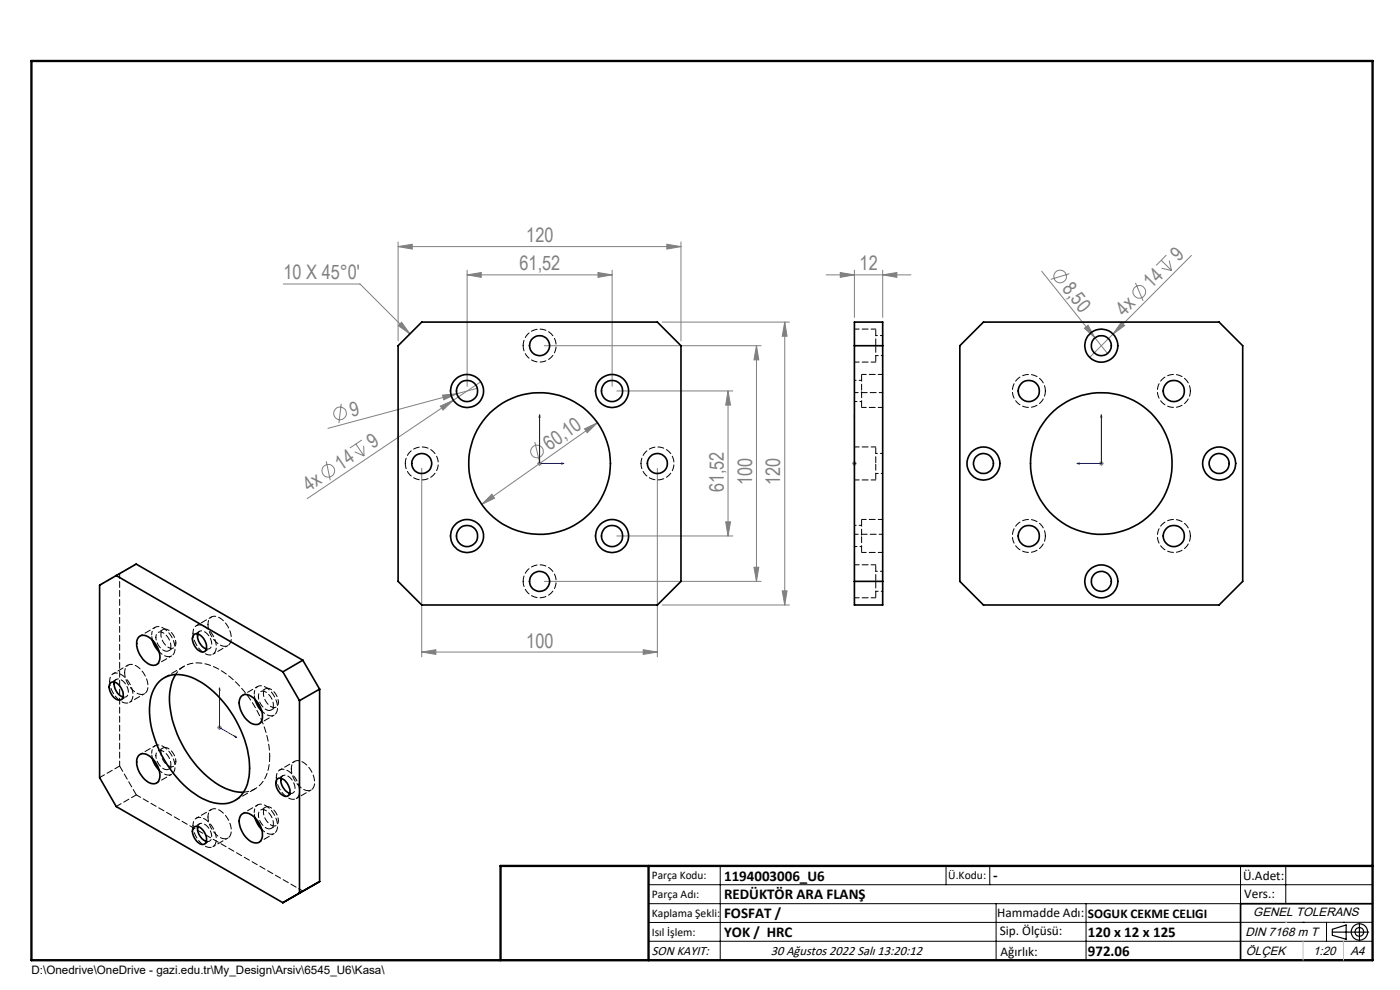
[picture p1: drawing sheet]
<svg xmlns="http://www.w3.org/2000/svg" width="297mm" height="210mm" viewBox="0 0 297 210" stroke-linecap="round" stroke-linejoin="round" font-family="sans-serif">
<g fill="none" stroke="#808080" stroke-width=".21">
<path d="M84.5 52.3l3-.5v1zM84.5 51.3v21M84.5 52.3h60M99.1 58.3l3-.5v1zM99.1 58.3h30.8M99.1 57.3v24.6M126.9 57.8l3 .5-3 .5zM129.9 57.3v24.6M141.5 51.8l3 .5-3 .5zM144.5 51.3v21M175.3 58.3h18M178.3 57.8l3 .5-3 .5z"/>
<path d="M181.3 57.3v10M187.3 58.3l3-.5v1zM187.3 57.3v10M221 57.5l13.9 17.5M226.9 58.1l-4 1.2M240.9 60l1.6 3.8M246.3 55.2l2.2 2.2M246.4 56.9l2.1 .5M247.4 54.1l-2.1 2.2M248 55.3l.5 2.1M252.8 54.2l-21.6 21.6M60.1 60.2h16.3l10.6 10.6"/>
<path d="M84.5 69.1l.7-.7 1.8 2.4zM115.5 73.3h46M140.5 68.3h27M160.5 73.3v50M160.5 73.3l.5 3h-1.1zM166.5 68.3l.5 3h-1.1zM166.5 68.3v60M230 69.6l.8-.6 1.5 2.7zM237.9 68.4l.7 .7-2.5 1.8zM69.2 97.9l.9 4M72.4 85.6l-.5 4.1M75.2 95.8l2 .9"/>
<path d="M75.5 94.2l1.7 2.5M76.8 93.3l-2.6 1.7M77.2 94.6v2.1M89.5 99.3v40M93.4 86.1l2.8-1.2-2.2 2.1zM93.9 83.8l3-.3-2.7 1.3zM101.2 82.4l-31.6 8.5M102 81l-36.8 24.8M113.5 93.8l.9 4M113.9 98.3h1.1M114.1 98l.7 .7M114.5 97.8v1"/>
<path d="M114.8 98l-.7 .7M124 91l2.8-1.3-2.2 2.1zM126.8 89.7l-24.6 17.3M130.8 82.9h24.7M139.5 99.3v40M154.4 82.9l.6 3h-1zM154.4 82.9v30.8M180.8 98.3h1M180.9 98l.7 .7M181.3 97.8v1M181.6 98l-.7 .7M233.1 98.3h1"/>
<path d="M233.3 98l.7 .7M233.6 97.8v1M234 98l-.7 .7M104.4 104.8l.5 .9-2.7 1.3zM130.8 113.7h24.7M154 110.7h1l-.6 3zM89.5 138.3l3-.5v1zM89.5 138.3h50M115.5 123.3h46M136.5 137.8l3 .5-3 .5zM140.5 128.3h27M159.9 120.3h1.1l-.5 3z"/>
<path d="M165.9 125.3h1.1l-.5 3zM46.1 154.3h1M46.2 154l.7 .7M46.6 153.8v1M46.9 154l-.7 .7"/>
<circle cx="224.9" cy="58.6" r="1.34"/>
<circle cx="241.7" cy="61.9" r="1.35"/>
<circle cx="69.6" cy="99.9" r="1.35"/>
<circle cx="72.1" cy="87.7" r="1.35"/>
<circle cx="113.9" cy="95.8" r="1.34"/>
</g>
<g fill="none" stroke="#000" stroke-width=".25">
<path d="M282.6 197.7h7.8M282.6 197.1l3-.9v3l-3-.8zM288.4 195.8v3.8M106.2 203.7h185"/>
<circle cx="288.4" cy="197.7" r="1.74"/>
<circle cx="288.4" cy="197.7" r=".93"/>
</g>
<g fill="none" stroke="#00f" stroke-width=".21">
<path d="M114.5 88v10.3h5.1M114.5 88l.1 .5h-.3zM119.1 98.2l.5 .1-.5 .2zM181.3 98.2v.3zM181.3 88v.5v-.5M181.3 98.3h.1M181.3 88v10.3M228.5 98.3l.5-.1v.3zM233.6 88v10.3h-5.1M233.6 88l.2 .5h-.3zM46.6 145.9l.1 .5-.2-.1zM46.6 145.9v8.4l3.6 2.1"/>
<path d="M49.9 156.1l.3 .3-.3-.1z"/>
</g>
<g fill="none" stroke="#000" stroke-width=".21">
<path d="M137.6 187.7h153.6M137.6 191.7h153.6M137.6 199.7h153.6M152.8 183.7v20M200.7 183.7v4M210 183.7v4M211.3 191.7v12M230.4 191.7v12M263.2 183.7v20M272.8 183.7v8M276.4 195.6h.1M281.4 195.6v4.1"/>
<path d="M285 195.6h.1M291.2 195.6l-153.6 .1"/>
</g>
<path d="M291.2 191.7h-28v12" fill="none" stroke="#000" stroke-width=".35"/>
<path d="M6.7 12.9h284.5v190.8h-284.5zM137.6 183.7v20M291.2 183.7h-185v20" fill="none" stroke="#000" stroke-width=".5"/>
<path d="M276.4 199.7v4M285 199.7v4" fill="none" stroke="#c0c0c0" stroke-width=".21"/>
<path d="M272.8 195.6h.1" fill="none" stroke="#c0c0c0" stroke-width=".25"/>
<g fill="#00f">
<path d="M119.1 98.2l.5 .1-.5 .2zM114.5 88l.1 .5h-.3z"/>
<path d="M49.9 156.1l.3 .3-.3-.1zM46.6 145.9l.1 .5-.2-.1zM181.3 98.2v.3zM181.3 88v.5zM228.5 98.3l.5 .2v-.3zM233.6 88l-.1 .5h.3z"/>
</g>
<g fill="#808080">
<path d="M230 69.6l.8-.6 1.5 2.7z"/>
<path d="M93.9 83.8l3-.3-2.7 1.3z"/>
<path d="M93.4 86.1l2.8-1.2-2.2 2.1z"/>
<path d="M237.9 68.4l.7 .7-2.5 1.8z"/>
<path d="M84.5 69.1l.7-.7 1.8 2.4zM178.3 57.8l3 .5-3 .5zM187.3 58.3l3-.5v1z"/>
<path d="M84.5 52.3l3-.5v1zM141.5 51.8l3 .5-3 .5z"/>
<path d="M99.1 58.3l3-.5v1zM126.9 57.8l3 .5-3 .5z"/>
<path d="M136.5 137.8l3 .5-3 .5zM89.5 138.3l3-.5v1z"/>
<path d="M102.2 107l2.7-1.3-.5-.9zM124 91l.6 .8 2.2-2.1z"/>
<path d="M166.5 68.3l.5 3h-1.1zM165.9 125.3h1.1l-.5 3z"/>
<path d="M154.4 82.9l.6 3h-1zM154 110.7h1l-.6 3z"/>
<path d="M160.5 73.3l.5 3h-1.1zM159.9 120.3h1.1l-.5 3z"/>
</g>
<g fill="none" stroke="#000" stroke-width=".35">
<path d="M89.5 68.3h50l5 5v50l-5 5h-50l-5-5v-50zM181.3 68.3h6v60h-6zM181.3 73.3h6M208.6 68.3h50l5 5v50l-5 5h-50l-5-5v-50zM24.7 122.1l-3.6 2v40.9l3.6 6.1 35.3 20.4M24.7 122.1l35.3 20.4M24.7 122.1l4.2-2.4 35.3 20.3M29.5 135.1a2 2 0 0 1 2.7 .6 4.7 4.7 0 0 1 1.5 4.8 1.65 1.65 0 0 1-2.6 0 4.7 4.7 0 0 1-1.9-5.1zM32.3 135.8l.6 1.3 .9 1.2M41.1 134.7a1.53 1.53 0 0 1 2.2 .8 2.17 2.17 0 0 1 .2 2.7 1.78 1.78 0 0 1-2.2-1.2l-.5-1.5zM41.9 134.5a3.2 3.2 0 0 0 1.9 3.2M181.3 123.3h6"/>
<path d="M23.4 144.9a1.53 1.53 0 0 1 2.2 .9 2.11 2.11 0 0 1 .2 2.6 1.69 1.69 0 0 1-2.2-1.2l-.5-1.5zM24.3 144.7a3 3 0 0 0 1.8 3.2M33.8 144.5a6.1 6.1 0 0 1 6.7-.9 21.1 21.1 0 0 1 10.6 11.3 17 17 0 0 1 1.4 11.4 5.6 5.6 0 0 1-7.2 4 17.7 17.7 0 0 1-9.8-8.1 20.5 20.5 0 0 1-3.6-13.8l.7-2.2zM37.3 143.1a11.4 11.4 0 0 0-1 8.6 23.3 23.3 0 0 0 10.9 15.2l2.4 .9 2 .3M51.2 147.7a2 2 0 0 1 2.8 .5 4.7 4.7 0 0 1 1.4 4.9 1.66 1.66 0 0 1-2.6 0 5.2 5.2 0 0 1-1.9-4.8zM54.1 148.3l.5 1.4 .9 1.1M60 142.5l3.5 6.1M63.5 148.6v40.8M64.2 140l-4.2 2.5M64.2 140l3.6 6.2M67.8 146.2l-4.3 2.4M67.8 146.2v40.8"/>
<path d="M29.5 160.2a2 2 0 0 1 2.7 .6 4.7 4.7 0 0 1 1.5 4.9 1.65 1.65 0 0 1-2.6 0 4.7 4.7 0 0 1-1.9-5.2zM32.3 160.9l.6 1.3 .9 1.2M41.1 175.5a1.53 1.53 0 0 1 2.2 .8 2.16 2.16 0 0 1 .2 2.7 1.69 1.69 0 0 1-2.2-1.1l-.5-1.6zM41.9 175.3a3 3 0 0 0 1.9 3.2M51.2 172.8a2 2 0 0 1 2.8 .5 4.7 4.7 0 0 1 1.4 4.9 1.66 1.66 0 0 1-2.6 0 5.2 5.2 0 0 1-1.9-4.8zM54.1 173.5l.5 1.3 .9 1.2M58.8 165.3a1.53 1.53 0 0 1 2.1 .8 2.04 2.04 0 0 1 .2 2.7 1.78 1.78 0 0 1-2.1-1.1l-.5-1.2v-.7zM59.6 165.1a3 3 0 0 0 1.9 3.2M63.5 189.4l-3.5 2.1M67.8 187l-4.3 2.4M67.8 187l-7.8 4.5"/>
<circle cx="114.5" cy="73.3" r="2.13"/>
<circle cx="233.6" cy="73.3" r="3.5"/>
<circle cx="233.6" cy="73.3" r="2.13"/>
<circle cx="89.5" cy="98.3" r="2.13"/>
<circle cx="99.1" cy="82.9" r="3.5"/>
<circle cx="99.1" cy="82.9" r="2.25"/>
<circle cx="114.5" cy="98.3" r="15"/>
<circle cx="129.8" cy="82.9" r="3.5"/>
<circle cx="129.8" cy="82.9" r="2.25"/>
<circle cx="139.5" cy="98.3" r="2.13"/>
<circle cx="208.6" cy="98.3" r="3.5"/>
<circle cx="208.6" cy="98.3" r="2.12"/>
<circle cx="218.3" cy="82.9" r="2.25"/>
<circle cx="233.6" cy="98.3" r="15"/>
<circle cx="249" cy="82.9" r="2.25"/>
<circle cx="258.6" cy="98.3" r="3.5"/>
<circle cx="258.6" cy="98.3" r="2.13"/>
<circle cx="99.1" cy="113.7" r="3.5"/>
<circle cx="99.1" cy="113.7" r="2.25"/>
<circle cx="129.8" cy="113.7" r="3.5"/>
<circle cx="129.8" cy="113.7" r="2.25"/>
<circle cx="218.3" cy="113.7" r="2.25"/>
<circle cx="249" cy="113.7" r="2.25"/>
<circle cx="114.5" cy="123.3" r="2.14"/>
<circle cx="233.6" cy="123.3" r="2.13"/>
<circle cx="233.6" cy="123.3" r="3.5"/>
</g>
<g fill="none" stroke="#000" stroke-width=".21" stroke-dasharray="1.3 .6" stroke-dashoffset=".1">
<path d="M111 73.3a3.5 3.5 0 0 1 5.1-3.1 3.5 3.5 0 0 1 .4 5.9 3.5 3.5 0 0 1-5.5-2.2v-.6M86 98.3a3.5 3.5 0 0 1 5.1-3.1 3.5 3.5 0 0 1 .4 5.9 3.5 3.5 0 0 1-5.5-2.2v-.6M136 98.3a3.5 3.5 0 0 1 5.1-3.1 3.5 3.5 0 0 1 .4 5.9 3.5 3.5 0 0 1-5.5-2.2v-.6M221.8 82.9a3.5 3.5 0 0 0-5.1-3.1 3.5 3.5 0 0 0-.5 6 3.5 3.5 0 0 0 5.5-2.3l.1-.6M252.5 82.9a3.5 3.5 0 0 0-5.1-3.1 3.5 3.5 0 0 0-.4 6 3.5 3.5 0 0 0 5.5-2.3v-.6M221.8 113.7a3.5 3.5 0 0 0-5.1-3.1 3.5 3.5 0 0 0-.5 5.9 3.5 3.5 0 0 0 5.5-2.3l.1-.5M252.5 113.7a3.5 3.5 0 0 0-5.1-3.1 3.5 3.5 0 0 0-.4 5.9 3.5 3.5 0 0 0 5.5-2.3v-.5M21.1 124.1l4.3-2.4M43.8 137.6a1.04 1.04 0 0 0 1-.4 1.04 1.04 0 0 0 0-1.1 2.38 2.38 0 0 0-2.4-2.2l-.4 .6M111 123.3a3.5 3.5 0 0 1 5.1-3.1 3.5 3.5 0 0 1 .4 5.9 3.5 3.5 0 0 1-5.5-2.2v-.6M26.1 147.9a1.04 1.04 0 0 0 1.1-.5 1.04 1.04 0 0 0 0-1.1 2.38 2.38 0 0 0-2.5-2.2l-.4 .6M39.1 141.3l-4.3 2.5"/>
<path d="M24.7 171.1l4.2-2.5M25.4 162.5l-4.3 2.4M43.8 178.5a1.04 1.04 0 0 0 1-.5 1.04 1.04 0 0 0 0-1.1 2.38 2.38 0 0 0-2.4-2.2l-.4 .6M49.9 169.8l4.2-2.5M61.5 168.3a1.04 1.04 0 0 0 1-.5 1.04 1.04 0 0 0 0-1.1 2.38 2.38 0 0 0-2.4-2.2l-.5 .6"/>
</g>
<path d="M187.3 83.3h-6M181.3 113.3h6M25.4 121.7l3.5-2.1M32.2 134.7a1.51 1.51 0 0 1 .7-1.6 1.51 1.51 0 0 1 1.8 .1 5.1 5.1 0 0 1 2.3 5.1 1.45 1.45 0 0 1-2.3 .7l-.9-.7M32.3 135.8l-.1-1.1M32.2 159.8a1.51 1.51 0 0 1 .7-1.6 1.51 1.51 0 0 1 1.8 .2 5.1 5.1 0 0 1 2.3 5.1 1.45 1.45 0 0 1-2.3 .6l-.9-.7M53.9 147.2a1.51 1.51 0 0 1 .8-1.6 1.51 1.51 0 0 1 1.7 .2 5.1 5.1 0 0 1 2.4 5.1 1.45 1.45 0 0 1-2.4 .6l-.9-.7M54.1 148.3l-.2-1.1M32.3 160.9l-.1-1.1M53.9 172.3a1.51 1.51 0 0 1 .8-1.6 1.51 1.51 0 0 1 1.7 .2 5.1 5.1 0 0 1 2.4 5.1 1.45 1.45 0 0 1-2.4 .6l-.9-.6M54.1 173.4l-.2-1.1" fill="none" stroke="#000" stroke-width=".21" stroke-dasharray="1.3 .6" stroke-dashoffset=".5"/>
<g fill="none" stroke="#000" stroke-width=".21" stroke-dasharray="1.3 .6" stroke-dashoffset=".7">
<path d="M32.9 133.1l-3.2 1.8M33.1 135.2a1.03 1.03 0 0 1 .6-1.1 1.03 1.03 0 0 1 1.3 .4 2.86 2.86 0 0 1 1 3.4 1.53 1.53 0 0 1-2.2-.8l-.6-1.1-.1-.8M37.3 136.4a3 3 0 0 0-2.5-3 1.53 1.53 0 0 0-.4 2.3 2.28 2.28 0 0 0 2.4 1.7l.4-.4 .1-.6M44.8 130.9l-3.1 1.8M45.2 138.8l3.1-1.9M27.2 141.1l-3.2 1.8M27.5 149l3.2-1.9M32.9 158.2l-3.2 1.8M33.2 141l3.2-1.9M54.7 145.6l-3.2 1.9M54.8 147.7a1.03 1.03 0 0 1 .7-1.1 1.03 1.03 0 0 1 1.2 .4 2.86 2.86 0 0 1 1 3.4 1.53 1.53 0 0 1-2.2-.7l-.6-1.2-.1-.8M55 153.5l3.2-1.8"/>
<path d="M59.1 149a3 3 0 0 0-2.5-3 1.53 1.53 0 0 0-.5 2.3 2.28 2.28 0 0 0 2.5 1.7l.3-.4 .2-.6M33.1 160.3a1.03 1.03 0 0 1 .6-1.1 1.03 1.03 0 0 1 1.3 .4 2.86 2.86 0 0 1 1 3.4 1.53 1.53 0 0 1-2.2-.8l-.6-1.1-.1-.8M33.2 166.1l3.2-1.9M37.3 161.5a3 3 0 0 0-2.5-2.9 1.53 1.53 0 0 0-.4 2.3 2.28 2.28 0 0 0 2.4 1.7l.4-.4 .1-.7M44.8 171.7l-3.1 1.8M45.2 179.6l3.1-1.8M54.7 170.7l-3.2 1.9M54.8 172.9a1.03 1.03 0 0 1 .7-1.2 1.03 1.03 0 0 1 1.2 .4 2.86 2.86 0 0 1 1 3.5 1.53 1.53 0 0 1-2.2-.8l-.6-1.2-.1-.7M55 178.6l3.2-1.8M59.1 174.1a3 3 0 0 0-2.5-3 1.53 1.53 0 0 0-.5 2.3 2.28 2.28 0 0 0 2.5 1.7l.3-.4 .2-.6M62.5 161.5l-3.2 1.8M62.8 169.4l3.2-1.8"/>
</g>
<path d="M40.9 134.3a1.51 1.51 0 0 1 .8-1.6 1.51 1.51 0 0 1 1.7 .2 5.1 5.1 0 0 1 2.4 5.1 1.45 1.45 0 0 1-2.4 .6 5.5 5.5 0 0 1-2.5-4.3M44.1 132.5a1.51 1.51 0 0 1 .7-1.6 1.51 1.51 0 0 1 1.8 .2 5.1 5.1 0 0 1 2.3 5.1 1.45 1.45 0 0 1-2.3 .6 5.5 5.5 0 0 1-2.5-4.3M23.3 144.5a1.51 1.51 0 0 1 .7-1.6 1.51 1.51 0 0 1 1.7 .2 5.1 5.1 0 0 1 2.4 5.1 1.45 1.45 0 0 1-2.4 .6 5.5 5.5 0 0 1-2.4-4.3M26.4 142.7a1.51 1.51 0 0 1 .8-1.6 1.51 1.51 0 0 1 1.7 .2 5.1 5.1 0 0 1 2.4 5.1 1.45 1.45 0 0 1-2.4 .6 5.5 5.5 0 0 1-2.5-4.3M40.9 175.1a1.51 1.51 0 0 1 .8-1.6 1.51 1.51 0 0 1 1.7 .2 5.1 5.1 0 0 1 2.4 5.1 1.45 1.45 0 0 1-2.4 .6 5.5 5.5 0 0 1-2.5-4.3M44.1 173.3a1.51 1.51 0 0 1 .7-1.6 1.51 1.51 0 0 1 1.8 .2 5.1 5.1 0 0 1 2.3 5.1 1.45 1.45 0 0 1-2.3 .6 5.5 5.5 0 0 1-2.5-4.3M58.6 164.9a1.51 1.51 0 0 1 .7-1.6 1.51 1.51 0 0 1 1.8 .2 5.1 5.1 0 0 1 2.3 5.1 1.45 1.45 0 0 1-2.3 .6 5.5 5.5 0 0 1-2.5-4.3M61.8 163.1a1.51 1.51 0 0 1 .7-1.6 1.51 1.51 0 0 1 1.8 .2 5.1 5.1 0 0 1 2.3 5.1 1.45 1.45 0 0 1-2.3 .6 5.5 5.5 0 0 1-2.5-4.3" fill="none" stroke="#000" stroke-width=".21" stroke-dasharray="1.3 .6" stroke-dashoffset=".4"/>
<g fill="none" stroke="#000" stroke-width=".21" stroke-dasharray="1.3 .6" stroke-dashoffset=".6">
<path d="M34.6 133.5l-1.1 .6M35.8 138l1-.6M42.4 133.9l-1.1 .6M43.4 138.2l1.1-.6M24.7 144.1l-1.1 .6M25.7 148.4l1.1-.6M34.6 158.7l-1.1 .6M56.3 146.1l-1 .6M57.5 150.6l1.1-.6M35.8 163.2l1-.6M42.4 174.7l-1.1 .6M43.4 179l1.1-.6"/>
<path d="M56.3 171.2l-1 .6M57.2 160.5a23.4 23.4 0 0 0-10.8-18.6 7.2 7.2 0 0 0-7.8-.3l-1.3 1.5M57.5 175.7l1.1-.6M60 164.5l-1 .6M61.1 168.8l1.1-.6"/>
</g>
<path d="M25.4 121.7v40.8M28.9 168.6l35.4 20.4M51.7 168a5.7 5.7 0 0 0 5.2-4.9l.3-2.6" fill="none" stroke="#000" stroke-width=".21" stroke-dasharray="1.3 .6" stroke-dashoffset=".2"/>
<path d="M28.9 168.6l-3.5-6.1" fill="none" stroke="#000" stroke-width=".21" stroke-dasharray="1.3 .6"/>
<path d="M185.8 73.3v-3.5M185.8 76.8v-3.5M182.8 82.9v-3.5M182.8 86.4v-3.5M185.8 98.3v-3.5M182.8 113.7v-3.5M182.8 117.2v-3.5M185.8 101.8v-3.5M185.8 123.3v-3.5M185.8 126.8v-3.5" fill="none" stroke="#000" stroke-width=".21" stroke-dasharray="1.3 .6" stroke-dashoffset="-.2"/>
<path d="M181.3 76.8h4.5M185.8 69.8h-4.5M187.3 79.4h-4.5M182.8 86.4h4.5M185.8 94.8h-4.5M181.3 101.8h4.5M182.8 117.2h4.5M185.8 119.8h-4.5M187.3 110.2h-4.5M181.3 126.8h4.5" fill="none" stroke="#000" stroke-width=".21" stroke-dasharray="1.3 .6" stroke-dashoffset=".3"/>
<path d="M185.8 75.4h1.5M187.3 71.2h-1.5M181.3 85.2h1.5M182.8 80.7h-1.5M187.3 96.2h-1.5M181.3 115.9h1.5M182.8 111.4h-1.5M185.8 100.4h1.5M185.8 125.4h1.5M187.3 121.2h-1.5" fill="none" stroke="#000" stroke-width=".21" stroke-dasharray="1.3 .6" stroke-dashoffset=".8"/>
<g font-size="4.2" fill="#808080">
<text x="111.7" y="51.4">120</text>
<text x="60.1" y="59.3">10 X 45°0'</text>
<text x="110.2" y="57.4">61,52</text>
<text x="182.4" y="57.4">12</text>
<text x="250.1" y="55.6" transform="rotate(-45 250.1 55.6)">9</text>
<text x="225.2" y="61.3" transform="rotate(51 225.2 61.3)">8,50</text>
<text x="244.3" y="61.3" transform="rotate(-45 244.3 61.3)">14</text>
<text x="238.5" y="67.2" transform="rotate(-45 238.5 67.2)">4x</text>
<text x="74.7" y="88.5" transform="rotate(-15 74.7 88.5)">9</text>
<text x="79.1" y="95.3" transform="rotate(-34 79.1 95.3)">9</text>
<text x="116.6" y="95.7" transform="rotate(-35 116.6 95.7)">60,10</text>
<text x="72.3" y="99.8" transform="rotate(-34 72.3 99.8)">14</text>
<text x="65.5" y="104.4" transform="rotate(-34 65.5 104.4)">4x</text>
<text x="153.5" y="104.5" transform="rotate(-90 153.5 104.5)">61,52</text>
<text x="159.5" y="102.8" transform="rotate(-90 159.5 102.8)">100</text>
<text x="165.5" y="102.8" transform="rotate(-90 165.5 102.8)">120</text>
<text x="111.7" y="137.4">100</text>
</g>
<g font-size="3.2">
<text x="153.6" y="186.8">1194003006_U6</text>
<text x="153.6" y="190.8">REDÜKTÖR ARA FLANŞ</text>
<text x="210.7" y="186.6">-</text>
<text x="153.6" y="194.8">FOSFAT /</text>
<text x="153.6" y="198.8">YOK / HRC</text>
<text x="230.8" y="198.7">120 x 12 x 125</text>
<text x="230.8" y="202.8">972.06</text>
</g>
<g font-size="2.8">
<text x="263.7" y="186.7">Ü.Adet:</text>
<text x="263.9" y="190.5">Vers.:</text>
<text x="211.5" y="194.5">Hammadde Adı:</text>
<text x="230.8" y="194.7">SOGUK CEKME CELIGI</text>
<text x="138.3" y="202.6">SON KAYIT:</text>
<text x="163.5" y="202.6">30 Ağustos 2022 Salı 13:20:12</text>
<text x="212.1" y="198.4">Sip. Ölçüsü:</text>
<text x="212.2" y="202.7">Ağırlık:</text>
</g>
<g font-size="2.6">
<text x="265.9" y="194.4">GENEL TOLERANS</text>
<text x="264.2" y="198.5">DIN 7168 m T</text>
<text x="264.3" y="202.6">ÖLÇEK</text>
<text x="278.5" y="202.6">1:20</text>
<text x="286.5" y="202.6">A4</text>
</g>
<g font-size="2.5">
<text x="138.3" y="186.4">Parça Kodu:</text>
<text x="138.3" y="190.5">Parça Adı:</text>
<text x="201.2" y="186.5">Ü.Kodu:</text>
<text x="138.3" y="194.5">Kaplama Şekli:</text>
<text x="138.3" y="198.6">Isıl İşlem:</text>
<text x="6.7" y="206.7">D:\Onedrive\OneDrive - gazi.edu.tr\My_Design\Arsiv\6545_U6\Kasa\</text>
</g>
</svg>
